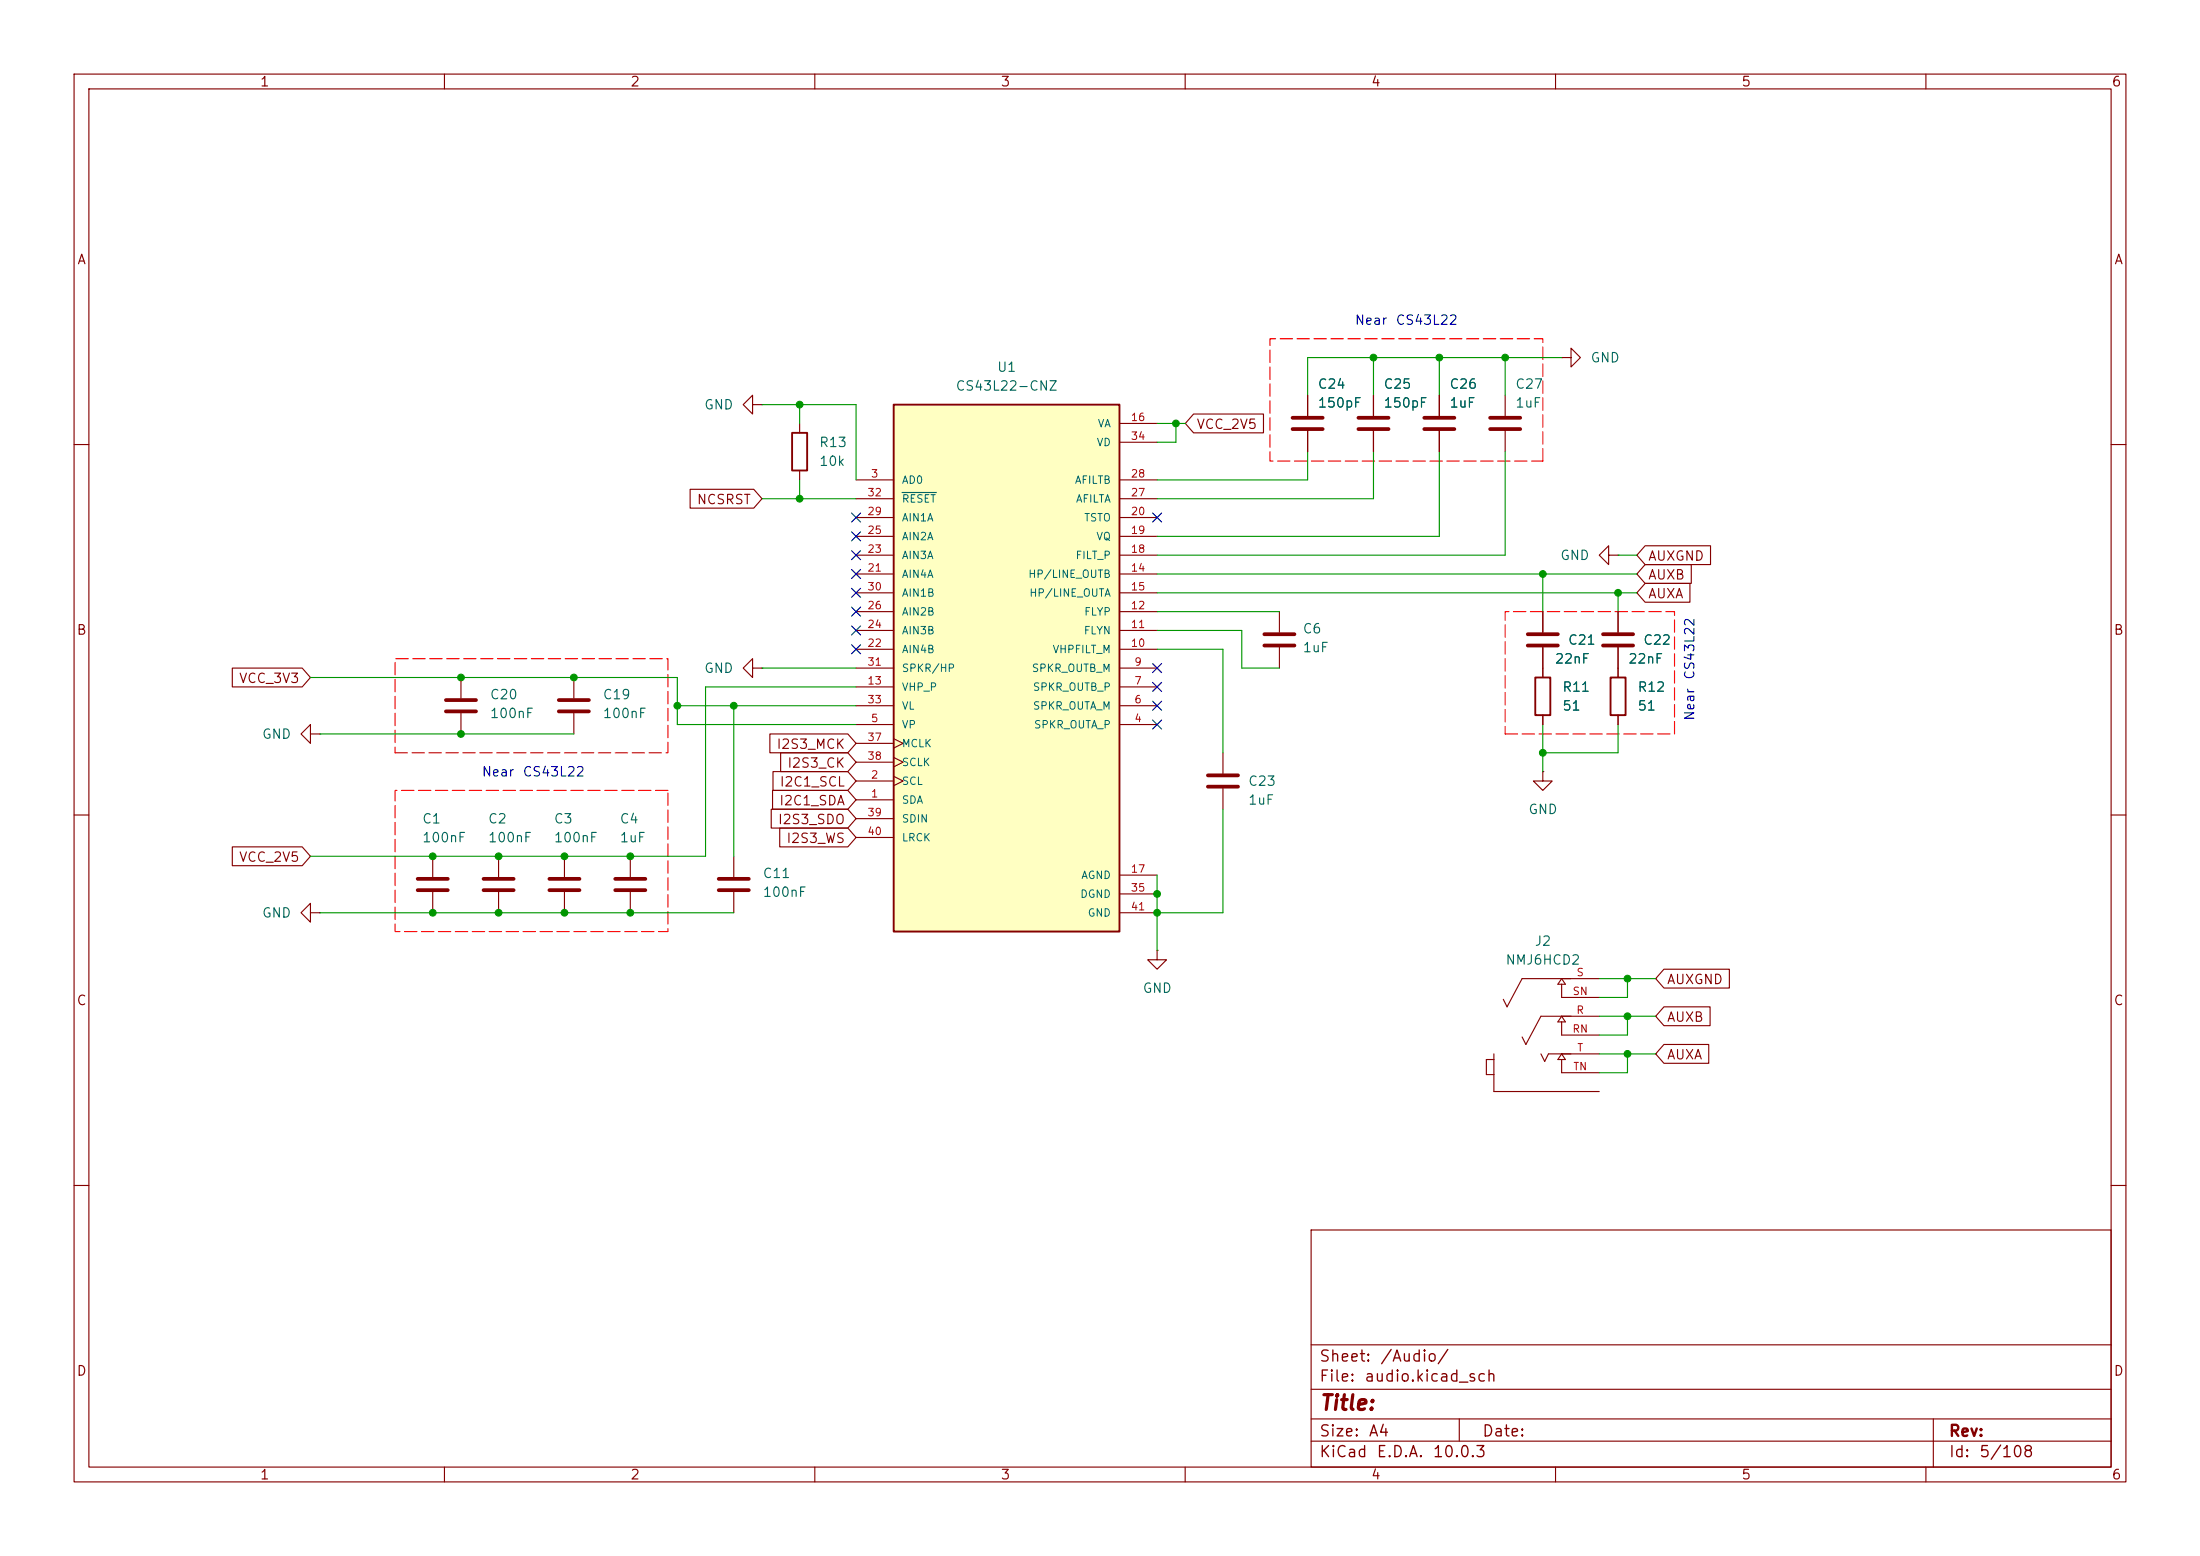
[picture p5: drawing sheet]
<svg xmlns="http://www.w3.org/2000/svg" width="297mm" height="210mm" viewBox="0 0 297 210" stroke-linecap="round" stroke-linejoin="round" font-family="sans-serif">
<g fill="none" stroke="#840000" stroke-width=".15">
<path d="M10 10h277v190h-277zM12 12h273v186h-273zM60 10v2M110 10v2M160 10v2M210 10v2M260 10v2M107.9 57.2v1.2M176.5 53.3v2.8M176.5 58.2v2.8M185.4 53.3v2.8M185.4 58.2v2.8"/>
<path d="M194.3 53.3v2.8M194.3 58.2v2.8M203.2 53.3v2.8M203.2 58.2v2.8M10 60h2M107.9 63.5v1.3M217.2 74.9v-1.2l-1.3 1.2 1.3 1.3v-1.3h1.2M218.4 74.9h.1M285 60h2M41.9 99.1v-1.3l-1.3 1.3 1.3 1.2v-1.2h1.3M43.2 99.1h.1M62.2 91.4v2.8"/>
<path d="M62.2 96.3v2.8M77.5 91.4v2.8M77.5 96.3v2.8M101.6 90.2v-1.3l-1.3 1.3 1.3 1.2v-1.2h1.3M102.9 90.2h.1M172.7 82.6v2.7M172.7 87.4v2.8M208.3 82.6v2.7M208.3 87.4v2.8M10 110h2M99.1 115.6v2.8M208.3 104.1v1.3h1.2l-1.2 1.3-1.3-1.3h1.3"/>
<path d="M208.3 104.1h.1M285 110h2M99.1 120.4v2.8M156.2 128.3v1.2h1.3l-1.3 1.3-1.3-1.3h1.3M156.2 128.3h.1M10 160h2M177 166h108v32h-108zM285 160h2M60 198v2M110 198v2M160 198v2M177 194.5h108"/>
<path d="M177 191.5h108M177 187.5h108M177 181.5h108M197 191.5v3M210 198v2M260 198v2M261 191.5v6.5"/>
</g>
<g fill="none" stroke="#840000" stroke-width=".51">
<path d="M174.5 56.4h4.1M174.5 57.9h4.1M183.4 56.4h4.1M183.4 57.9h4.1M192.3 56.4h4M192.3 57.9h4M201.2 56.4h4M201.2 57.9h4M60.2 94.5h4.1M60.2 96h4.1M75.4 94.5h4.1M75.4 96h4.1"/>
<path d="M170.7 85.6h4.1M170.7 87.1h4.1M206.2 85.6h4.1M206.2 87.1h4.1M97 118.6h4.1M97 120.1h4.1"/>
</g>
<path d="M106.9 58.4h2.1v5.1h-2.1z" fill="none" stroke="#840000" stroke-width=".25"/>
<path d="M120.6 54.6h30.5v71.1h-30.5z" fill="#ffffc2"/>
<path d="M120.6 54.6h30.5v71.1h-30.5zM207.3 91.4h2v5.1h-2zM217.4 91.4h2.1v5.1h-2.1z" fill="none" stroke="#840000" stroke-width=".25"/>
<g fill="none" stroke="#840000" stroke-width=".15">
<path d="M101.6 54.6v-1.3l-1.3 1.3 1.3 1.3v-1.3h1.3M102.9 54.6h.1M151.1 57.2h5.1M151.1 59.7h5.1M161.1 55.9h9.5v2.5h-9.5l-1.1-1.2zM176.5 53.3v2.8M176.5 58.2v2.8M185.4 53.3v2.8M185.4 58.2v2.8M194.3 53.3v2.8M194.3 58.2v2.8M210.8 48.3h1.3v-1.3l1.3 1.3-1.3 1.2v-1.2"/>
<path d="M210.8 48.3h.1M93.2 66h8.6l1.1 1.3-1.1 1.3h-8.6zM115.6 64.8h5M115.6 77.5h5M115.6 74.9h5M115.6 72.4h5M115.6 69.9h5M115.6 67.3h5M151.1 64.8h5.1M151.1 77.5h5.1M151.1 74.9h5.1M151.1 72.4h5.1"/>
<path d="M151.1 69.9h5.1M151.1 67.3h5.1M222.1 73.7h8.8v2.5h-8.8l-1.1-1.3zM222.1 76.2h6.2v2.5h-6.2l-1.1-1.2zM222.1 78.7h6v2.6h-6l-1.1-1.3zM31.4 90.2h9.4l1.1 1.2-1.1 1.3h-9.4zM103.9 99.1h10.6l1.1 1.2-1.1 1.3h-10.6zM115.6 97.8h5M115.6 95.3h5M115.6 92.7h5M115.6 90.2h5M115.6 87.6h5"/>
<path d="M115.6 85.1h5M115.6 82.6h5M115.6 80h5M120.6 99.7l1.3 .6-1.3 .7M151.1 97.8h5.1M151.1 95.3h5.1M151.1 92.7h5.1M151.1 90.2h5.1M151.1 87.6h5.1M151.1 85.1h5.1M151.1 82.6h5.1M151.1 80h5.1"/>
<path d="M208.3 82.6v2.7M208.3 87.4v4M208.3 96.5v1.3M218.4 82.6v2.7M218.4 87.4v4M218.4 96.5v1.3M31.4 114.3h9.4l1.1 1.3-1.1 1.2h-9.4zM58.4 115.6v2.8M67.3 115.6v2.8M76.2 115.6v2.8M85.1 115.6v2.8M104.1 109.2h10.4l1.1 1.3-1.1 1.3h-10.4z"/>
<path d="M104.3 106.7h10.2l1.1 1.3-1.1 1.2h-10.2zM104.4 104.1h10.1l1.1 1.3-1.1 1.3h-10.1zM105.3 111.8h9.2l1.1 1.2-1.1 1.3h-9.2zM105.4 101.6h9.1l1.1 1.3-1.1 1.2h-9.1zM115.6 108h5M115.6 105.4h5M115.6 100.3h5M115.6 102.9h5M115.6 110.5h5M115.6 113h5M120.6 104.8l1.3 .6-1.3 .6M120.6 102.2l1.3 .7-1.3 .6"/>
<path d="M151.1 118.1h5.1M165.1 101.6v2.8M165.1 106.4v2.8M41.9 123.2v-1.3l-1.3 1.3 1.3 1.3v-1.3h1.3M43.2 123.2h.1M58.4 120.4v2.8M67.3 120.4v2.8M76.2 120.4v2.8M85.1 120.4v2.8M151.1 120.7h5.1M151.1 123.2h5.1M210.8 132.1l.5 .7h-1z"/>
<path d="M210.8 137.2l.5 .7h-1zM210.8 132.8v1.8h5.1M210.8 137.9v1.8h5.1M215.9 132.1h-10.4l-2 3.8-.6-1M215.9 137.2h-7.9l-2 3.8-.5-1M224.6 130.8h8.9v2.6h-8.9l-1.1-1.3zM224.6 135.9h6.3v2.5h-6.3l-1.1-1.2zM201.7 143h-1v2h1M201.7 142.2v5.1h14.2M208 142.2l.5 1.1 .5-1.1h6.9M210.8 142.2l.5 .8h-1zM210.8 143v1.8h5.1"/>
<path d="M224.6 141h6.1v2.5h-6.1l-1.1-1.3z"/>
</g>
<path d="M121.8 66.5h4.6" fill="none" stroke="#006464" stroke-width=".15"/>
<path d="M216.4 85.6h4.1M216.4 87.1h4.1M56.4 118.6h4.1M65.3 118.6h4M74.2 118.6h4M83.1 118.6h4M163.1 104.6h4M163.1 106.2h4M56.4 120.1h4.1M65.3 120.1h4M74.2 120.1h4M83.1 120.1h4" fill="none" stroke="#840000" stroke-width=".51"/>
<path d="M208.3 62.2v-16.5h-36.9v16.5h36.9M203.2 99.1h22.9v-16.5h-22.9v16.5M53.3 101.6h36.9v-12.7h-36.9v12.7M90.2 106.7h-36.9v19h36.9v-19" fill="none" stroke="#f00" stroke-width=".15" stroke-dasharray="1.7 .6"/>
<g fill="none" stroke="#009600" stroke-width=".15">
<path d="M102.9 54.6h12.7v10.2M107.9 54.6v2.6M156.2 57.2h3.8M158.7 57.2v2.5h-2.5M185.4 48.3v5M194.3 48.3v5M203.2 48.3v5M210.8 48.3h-34.3v5M102.9 67.3h12.7M107.9 64.8v2.5M156.2 77.5h64.8M176.5 61v3.8h-20.3"/>
<path d="M185.4 61v6.3h-29.2M194.3 61v11.4h-38.1M203.2 61v13.9h-47M208.3 77.5v5.1M218.4 74.9h2.6M41.9 91.4h49.5v6.4h24.2M43.2 99.1h34.3M91.4 95.3h24.2M99.1 95.3v20.3M102.9 90.2h12.7M115.6 92.7h-20.4v22.9h-53.3M156.2 80h64.8"/>
<path d="M156.2 85.1h11.4v5.1h5.1M156.2 82.6h16.5M156.2 87.6h8.9v14M208.3 97.8v6.3M218.4 97.8v3.8h-10.1M218.4 80v2.6M156.2 118.1v10.2M165.1 109.2v14h-8.9M43.2 123.2h55.9M215.9 132.1h7.6M215.9 137.2h7.6M219.7 132.1v2.5h-3.8"/>
<path d="M219.7 137.2v2.5h-3.8M215.9 142.2h7.6M219.7 142.2v2.6h-3.8"/>
</g>
<g fill="none" stroke="#000084" stroke-width=".15">
<path d="M115 79.4l1.2 1.2M115 76.9l1.2 1.2M115 71.8l1.2 1.2M115 69.2l1.2 1.3M115 74.3l1.2 1.2M116.2 79.4l-1.2 1.2M116.2 76.9l-1.2 1.2M116.2 71.8l-1.2 1.2M116.2 69.2l-1.2 1.3M116.2 74.3l-1.2 1.2M155.6 69.2l1.2 1.3M156.8 69.2l-1.2 1.3"/>
<path d="M115 81.9l1.2 1.3M115 87l1.2 1.2M115 84.5l1.2 1.2M116.2 81.9l-1.2 1.3M116.2 87l-1.2 1.2M116.2 84.5l-1.2 1.2M155.6 89.6l1.2 1.2M155.6 94.6l1.2 1.3M155.6 97.2l1.2 1.2M155.6 92.1l1.2 1.2M156.8 89.6l-1.2 1.2M156.8 94.6l-1.2 1.3"/>
<path d="M156.8 97.2l-1.2 1.2M156.8 92.1l-1.2 1.2"/>
</g>
<g fill="#009600" stroke="#009600" stroke-width=".14">
<circle cx="107.9" cy="67.3" r=".46"/>
<circle cx="107.9" cy="54.6" r=".46"/>
<circle cx="158.7" cy="57.2" r=".46"/>
<circle cx="185.4" cy="48.3" r=".46"/>
<circle cx="156.2" cy="123.2" r=".46"/>
<circle cx="156.2" cy="120.7" r=".46"/>
<circle cx="219.7" cy="132.1" r=".46"/>
<circle cx="219.7" cy="137.2" r=".46"/>
<circle cx="219.7" cy="142.2" r=".46"/>
<circle cx="208.3" cy="101.6" r=".46"/>
<circle cx="58.4" cy="123.2" r=".46"/>
<circle cx="62.2" cy="91.4" r=".46"/>
<circle cx="62.2" cy="99.1" r=".46"/>
<circle cx="85.1" cy="115.6" r=".46"/>
<circle cx="85.1" cy="123.2" r=".46"/>
<circle cx="76.2" cy="115.6" r=".46"/>
<circle cx="67.3" cy="115.6" r=".46"/>
<circle cx="58.4" cy="115.6" r=".46"/>
<circle cx="91.4" cy="95.3" r=".46"/>
<circle cx="99.1" cy="95.3" r=".46"/>
<circle cx="77.5" cy="91.4" r=".46"/>
<circle cx="76.2" cy="123.2" r=".46"/>
<circle cx="67.3" cy="123.2" r=".46"/>
<circle cx="203.2" cy="48.3" r=".46"/>
<circle cx="194.3" cy="48.3" r=".46"/>
<circle cx="208.3" cy="77.5" r=".46"/>
<circle cx="218.4" cy="80" r=".46"/>
</g>
<text font-size="2" fill="#840000" x="178" y="190.8">Title:</text>
<g font-size="1.5" fill="#840000">
<text x="178" y="184.2">Sheet:</text>
<text x="186.2" y="184.2">/Audio/</text>
<text x="178" y="186.9">File:</text>
<text x="184.1" y="186.9">audio.kicad_sch</text>
<text x="178" y="197.1">KiCad</text>
<text x="178" y="194.3">Size:</text>
<text x="184.7" y="194.3">A4</text>
<text x="185.7" y="197.1">E.D.A.</text>
<text x="193.3" y="197.1">10.0.3</text>
<text x="200" y="194.3">Date:</text>
<text x="263" y="194.3">Rev:</text>
<text x="263" y="197.1">Id:</text>
<text x="267.1" y="197.1">5/108</text>
</g>
<g font-size="1.3" fill="#840000">
<text x="35" y="12">1</text>
<text x="85" y="12">2</text>
<text x="135" y="12">3</text>
<text x="185" y="12">4</text>
<text x="235" y="12">5</text>
<text x="285" y="12">6</text>
<text x="10.3" y="36">A</text>
<text x="285.3" y="36">A</text>
<text x="161.4" y="58.2">VCC_2V5</text>
<text x="94" y="68.4">NCSRST</text>
<text x="222.4" y="76">AUXGND</text>
<text x="222.4" y="78.5">AUXB</text>
<text x="222.4" y="81.1">AUXA</text>
<text x="10.3" y="86">B</text>
<text x="285.3" y="86">B</text>
<text x="32.2" y="92.5">VCC_3V3</text>
<text x="104.7" y="101.4">I2S3_MCK</text>
<text x="105.2" y="106.5">I2C1_SCL</text>
<text x="106.2" y="103.9">I2S3_CK</text>
<text x="104.9" y="111.6">I2S3_SDO</text>
<text x="105.1" y="109">I2C1_SDA</text>
<text x="32.2" y="116.6">VCC_2V5</text>
<text x="106.1" y="114.1">I2S3_WS</text>
<text x="10.3" y="136">C</text>
<text x="224.9" y="133.1">AUXGND</text>
<text x="285.3" y="136">C</text>
<text x="224.9" y="138.2">AUXB</text>
<text x="224.9" y="143.3">AUXA</text>
<text x="10.3" y="186">D</text>
<text x="285.3" y="186">D</text>
<text x="35" y="200">1</text>
<text x="85" y="200">2</text>
<text x="135" y="200">3</text>
<text x="185" y="200">4</text>
<text x="235" y="200">5</text>
<text x="285" y="200">6</text>
</g>
<g font-size="1.3" fill="#0000c2">
<text x="182.8" y="44.2">Near</text>
<text x="188.3" y="44.2">CS43L22</text>
<text x="229.1" y="91.8" transform="rotate(-90 229.1 91.8)">CS43L22</text>
<text x="229.1" y="97.4" transform="rotate(-90 229.1 97.4)">Near</text>
<text x="64.9" y="105.1">Near</text>
<text x="70.5" y="105.1">CS43L22</text>
</g>
<g font-size="1.3" fill="#006464">
<text x="128.9" y="53">CS43L22-CNZ</text>
<text x="134.5" y="50.5">U1</text>
<text x="177.8" y="52.8">C24</text>
<text x="186.7" y="52.8">C25</text>
<text x="195.6" y="52.8">C26</text>
<text x="204.5" y="52.8">C27</text>
<text x="214.6" y="49.2">GND</text>
<text x="95" y="55.6">GND</text>
<text x="177.8" y="55.3">150pF</text>
<text x="186.7" y="55.3">150pF</text>
<text x="195.6" y="55.3">1uF</text>
<text x="204.5" y="55.3">1uF</text>
<text x="110.5" y="63.2">10k</text>
<text x="110.5" y="60.7">R13</text>
<text x="210.5" y="75.9">GND</text>
<text x="175.8" y="85.8">C6</text>
<text x="175.8" y="88.3">1uF</text>
<text x="209.8" y="89.9">22nF</text>
<text x="211.6" y="87.3">C21</text>
<text x="219.7" y="89.9">22nF</text>
<text x="221.8" y="87.3">C22</text>
<text x="66" y="94.7">C20</text>
<text x="81.3" y="94.7">C19</text>
<text x="95" y="91.1">GND</text>
<text x="210.8" y="93.7">R11</text>
<text x="221" y="93.7">R12</text>
<text x="35.3" y="100">GND</text>
<text x="66" y="97.2">100nF</text>
<text x="81.3" y="97.2">100nF</text>
<text x="210.8" y="96.2">51</text>
<text x="221" y="96.2">51</text>
<text x="168.4" y="106.4">C23</text>
<text x="56.9" y="111.5">C1</text>
<text x="65.8" y="111.5">C2</text>
<text x="74.7" y="111.5">C3</text>
<text x="83.6" y="111.5">C4</text>
<text x="168.4" y="108.9">1uF</text>
<text x="206.2" y="110.2">GND</text>
<text x="56.9" y="114">100nF</text>
<text x="65.8" y="114">100nF</text>
<text x="74.7" y="114">100nF</text>
<text x="83.6" y="114">1uF</text>
<text x="102.9" y="118.8">C11</text>
<text x="35.3" y="124.2">GND</text>
<text x="102.9" y="121.4">100nF</text>
<text x="203.2" y="130.5">NMJ6HCD2</text>
<text x="207.1" y="128">J2</text>
<text x="154.2" y="134.3">GND</text>
</g>
<g font-size="1" fill="#006464">
<text x="148.1" y="57.9">VA</text>
<text x="121.7" y="65.5">AD0</text>
<text x="145" y="65.5">AFILTB</text>
<text x="148" y="60.5">VD</text>
<text x="121.7" y="70.6">AIN1A</text>
<text x="121.7" y="68.1">RESET</text>
<text x="145.2" y="68.1">AFILTA</text>
<text x="146.3" y="70.6">TSTO</text>
<text x="121.7" y="75.7">AIN3A</text>
<text x="121.7" y="73.2">AIN2A</text>
<text x="145.1" y="75.7">FILT_P</text>
<text x="147.9" y="73.2">VQ</text>
<text x="121.7" y="78.2">AIN4A</text>
<text x="121.7" y="83.3">AIN2B</text>
<text x="121.7" y="80.8">AIN1B</text>
<text x="138.7" y="78.2">HP/LINE_OUTB</text>
<text x="138.9" y="80.8">HP/LINE_OUTA</text>
<text x="146.3" y="83.3">FLYP</text>
<text x="121.7" y="88.4">AIN4B</text>
<text x="121.7" y="85.9">AIN3B</text>
<text x="142" y="88.4">VHPFILT_M</text>
<text x="146.2" y="85.9">FLYN</text>
<text x="121.7" y="93.5">VHP_P</text>
<text x="121.7" y="90.9">SPKR/HP</text>
<text x="139.2" y="90.9">SPKR_OUTB_M</text>
<text x="139.4" y="93.5">SPKR_OUTB_P</text>
<text x="121.7" y="98.6">VP</text>
<text x="121.7" y="96">VL</text>
<text x="121.7" y="101.1">MCLK</text>
<text x="139.4" y="96">SPKR_OUTA_M</text>
<text x="139.5" y="98.6">SPKR_OUTA_P</text>
<text x="121.7" y="106.2">SCL</text>
<text x="121.7" y="103.6">SCLK</text>
<text x="121.7" y="108.7">SDA</text>
<text x="121.7" y="111.3">SDIN</text>
<text x="121.7" y="113.8">LRCK</text>
<text x="145.9" y="118.9">AGND</text>
<text x="145.7" y="121.4">DGND</text>
<text x="146.8" y="124">GND</text>
</g>
<g font-size="1" fill="#a90000">
<text x="152.6" y="57.1">16</text>
<text x="152.6" y="59.6">34</text>
<text x="117.5" y="64.7">3</text>
<text x="152.6" y="64.7">28</text>
<text x="117" y="69.8">29</text>
<text x="117" y="67.2">32</text>
<text x="152.6" y="69.8">20</text>
<text x="152.6" y="67.2">27</text>
<text x="117" y="77.4">21</text>
<text x="117" y="74.9">23</text>
<text x="117" y="72.3">25</text>
<text x="152.6" y="77.4">14</text>
<text x="152.6" y="74.9">18</text>
<text x="152.6" y="72.3">19</text>
<text x="117" y="82.5">26</text>
<text x="117" y="79.9">30</text>
<text x="152.6" y="82.5">12</text>
<text x="152.6" y="79.9">15</text>
<text x="117" y="87.6">22</text>
<text x="117" y="85">24</text>
<text x="152.6" y="87.6">10</text>
<text x="152.6" y="85">11</text>
<text x="117" y="92.6">13</text>
<text x="117" y="90.1">31</text>
<text x="117" y="95.2">33</text>
<text x="153.1" y="95.2">6</text>
<text x="153.1" y="92.6">7</text>
<text x="153.1" y="90.1">9</text>
<text x="117" y="100.3">37</text>
<text x="117.5" y="97.7">5</text>
<text x="153.1" y="97.7">4</text>
<text x="117" y="102.8">38</text>
<text x="117.5" y="107.9">1</text>
<text x="117.5" y="105.3">2</text>
<text x="117" y="110.4">39</text>
<text x="117" y="113">40</text>
<text x="152.6" y="118">17</text>
<text x="152.6" y="120.6">35</text>
<text x="152.6" y="123.1">41</text>
<text x="212.2" y="134.5">SN</text>
<text x="212.7" y="137.1">R</text>
<text x="212.7" y="132">S</text>
<text x="212.2" y="139.6">RN</text>
<text x="212.8" y="142.2">T</text>
<text x="212.3" y="144.7">TN</text>
</g>
</svg>
